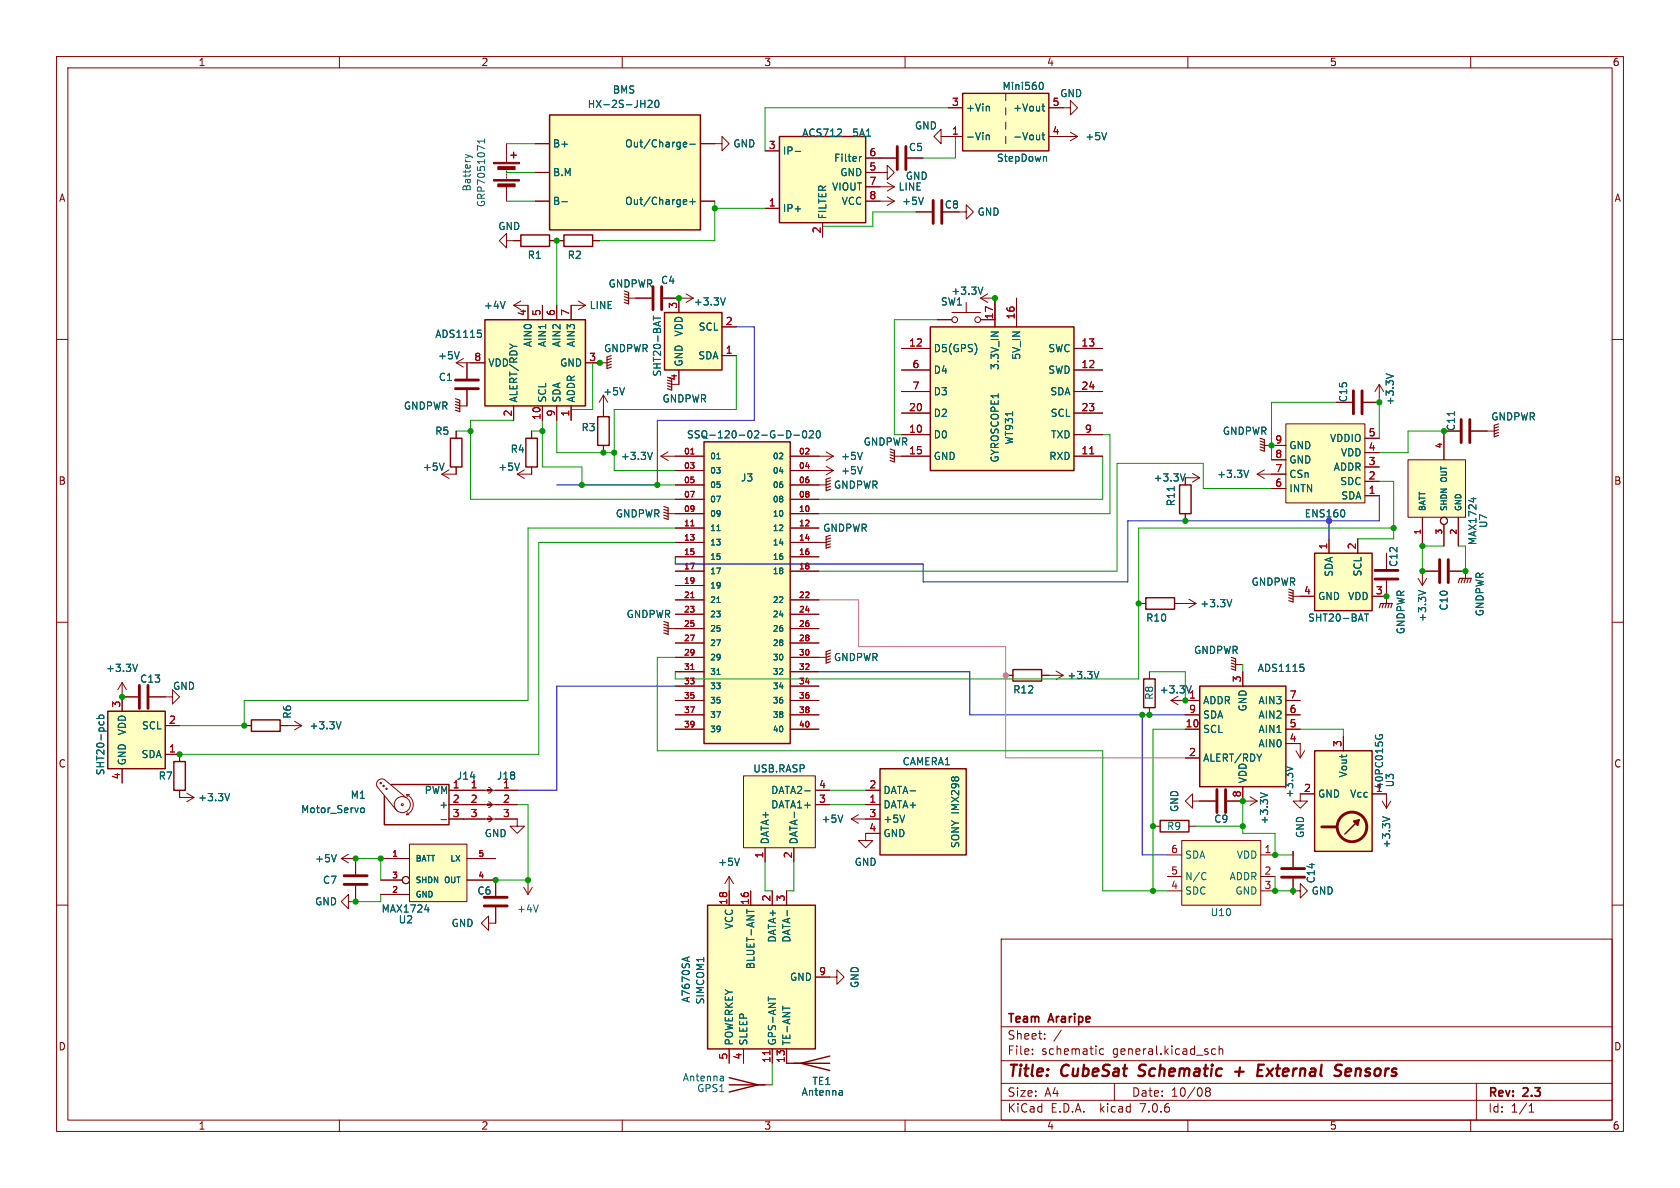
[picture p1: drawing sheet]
<svg xmlns="http://www.w3.org/2000/svg" width="297mm" height="210mm" viewBox="0 0 297 210" stroke-linecap="round" stroke-linejoin="round" font-family="sans-serif">
<g fill="none" stroke="#840000" stroke-width=".18">
<path d="M10 10h277v190h-277zM12 12h273v186h-273zM60 10v2M110 10v2M160 10v2M167.6 19.1h2.6M177.8 16.5v1.3M177.8 19.1v1.2M185.4 19.1h3.8v1.2l1.3-1.2-1.3-1.3v1.3M210 10v2M260 10v2M89.5 25.4v3.3"/>
<path d="M89.5 30.2v.3M89.5 30.7v.3M89.5 31.2v.3M89.5 33v2.6M94.6 35.6h2.6M94.6 25.4h2.6M94.6 30.5h2.6M123.8 25.4h3.8v-1.3l1.3 1.3-1.3 1.3v-1.3M123.8 35.6h2.6M135.3 36.8h2.5M135.3 26.7h2.5M145.4 39.4v2.5"/>
<path d="M153 30.5h3.8v-1.3l1.3 1.3-1.3 1.3v-1.3M153 33h5.1M153 35.6h5.1M153 27.9h5.4M156.8 32.3l1.3 .7M156.8 34.8l1.3 .8M158.1 33l-1.3 .8M158.1 35.6l-1.3 .7M160.4 27.9h2.8M161.9 37.5h2.8M166.4 24.1v-1.2l-1.3 1.2 1.3 1.3v-1.3h3.8M169.5 37.5h1.3v-1.3l1.3 1.3-1.3 1.2v-1.2"/>
<path d="M177.8 21.6v1.3M177.8 24.1v1.3M185.4 24.1h5.1M189.2 23.4l1.3 .7M190.5 24.1l-1.3 .8M10 60h2M89.5 42.5v-1.2l-1.2 1.2 1.2 1.3v-1.3h2.6M90.8 54h2.5v2.5M90.8 54l1.3 .7M92.1 53.2l-1.3 .8M95.9 54v2.5M97.2 42.5h2.5"/>
<path d="M98.4 54v2.5M102.2 53.2l1.3 .8M103.5 54h-2.5v2.5M103.5 54l-1.3 .7M104.8 42.5h1.2M111.1 52.7h4.1M117.2 52.7h5.4M120 52.7v2.5M121.3 51.9l1.3 .8M122.6 52.7l-1.3 .8M127.6 57.8h2.6M165.7 56.5h2.6"/>
<path d="M168.3 55.2h5.1M170.8 53.5v1.7M173.4 52.7h2.5v5.1M173.4 56.5h2.5M173.4 52.7l1.2 .8M174.6 51.9l-1.2 .8M179.7 52.7v5.1M285 60h2M80.6 76.2v1.3M80.6 64.1h5.1M80.6 64.1l1.3 .8M81.9 63.4l-1.3 .7"/>
<path d="M82.5 64.1v2.8M82.5 69v2.8h-1.2M90.8 71.8v2.5M94 76.2v1.3M95.9 71.8v2.5M98.4 71.8v2.5M101 71.8v2.5M103.5 64.1h3.8M106.7 69.9l-.8 1.2M106.7 69.9v3.8M106.7 78.7v1.3M106.7 69.9l.7 1.2"/>
<path d="M118.1 79.9l-1.3 .7M120 65.4v2.5M127.6 62.9h2.6M146 79.9l1.3 .7M159.4 76.8h5.1M159.4 61.6h5.1M159.4 65.4h5.1M159.4 73h5.1M159.4 69.2h5.1M189.9 76.8h5M189.9 61.6h5M189.9 65.4h5"/>
<path d="M189.9 73h5M189.9 69.2h5M223.5 78.7h3.8M227.3 74.9h14v14h-14zM236.2 71.1h2.8M241 71.1h2.8M241.3 77.5h2.5M243.8 67.9l-.7 1.3M243.8 67.9v2.6M243.8 67.9l.8 1.3M258.1 76.2h-2.8v5.1M260.1 76.2h4.1"/>
<path d="M78.1 83.8l1.3 .8M79.4 83.1l-1.3 .7M80.6 82.6v1.2h-2.5M91.4 83.8l1.3 .8M92.7 83.1l-1.3 .7M94 82.6v1.2h-2.6M116.8 80.6h7.7M116.8 80.6l1.3 .8M118.1 90.8h6.4M119.4 83.2h5.1M119.4 85.7h5.1M119.4 95.9h5.1"/>
<path d="M119.4 88.3h5.1M119.4 93.3h5.1M119.4 98.4h5.1M139.7 80.6h7.6M139.7 83.2h7.6M139.7 90.8h5.1M139.7 85.7h6.3M139.7 95.9h6.3M139.7 88.3h5.1M139.7 93.3h5.1M139.7 98.4h5.1M146 82.4l1.3 .8"/>
<path d="M147.3 80.6l-1.3 .8M147.3 83.2l-1.3 .7M158.1 80.6h6.4M189.9 80.6h5M209.5 90.8v1.3M210.8 83.7l1.3 .8M212.1 84.5h-2.6v1.2M212.1 84.5l-1.3 .7M222.2 83.8l1.3 .8M222.2 83.8h5.1M223.5 83.1l-1.3 .7M224.8 86.4h2.5"/>
<path d="M224.8 81.3h2.5M234.9 95.3v2.5M240 95.3v2.5M241.3 87.6h2.5M241.3 85.1h2.5M241.3 82.6h2.5M241.3 80h2.5M245.1 97.8v2.8M248.9 81.3h10.2v10.1h-10.2zM251.5 91.4v5.1M255.3 92.7v3.8M257.8 91.4v5.1"/>
<path d="M10 110h2M118.1 111.1h6.4M119.4 101h5.1M119.4 116.2h5.1M119.4 103.5h5.1M119.4 106h5.1M119.4 108.6h5.1M119.4 113.7h5.1M119.4 118.7h5.1M139.7 101h5.1M139.7 116.2h6.3M139.7 111.1h5.1"/>
<path d="M139.7 106h5.1M139.7 108.6h5.1M139.7 113.7h5.1M139.7 118.7h5.1M177.8 119.4h1.3M184.1 119.4h3.9M186.7 118.6l1.3 .8M188 119.4l-1.3 .7M201.3 106.7h1.3M203.2 118.7v1.3M207.6 106.7h3.9M210.2 105.9l1.3 .8"/>
<path d="M211.5 106.7l-1.3 .7M218.4 117.5h1.3M219.7 118.7v2.6M228.6 105.4h3.8M242.6 105.4h2.5M245.1 102.6v4.1M250.7 102.2l.8 1.3M252.2 102.2l-.7 1.3M254.3 101h-2.8v2.5M256.3 101h2.8v1.2M285 110h2M21.6 120.7v5"/>
<path d="M21.6 135.9v2.5M21.6 123.2h2.8M21.6 120.7l-.8 1.2M21.6 120.7l.8 1.2M26.4 123.2h4.1v1.3l1.2-1.3-1.2-1.3v1.3M29.2 128.3h2.5M29.2 133.4h2.5v1.2M31.7 139.7v1.3h2.6M43.2 128.3h1.2M49.5 128.3h3.8M52.1 127.5l1.2 .8M53.3 128.3l-1.2 .7"/>
<path d="M79.4 139.7h6.7M86.4 139.2l.3 .1 .2 .4-.2 .4-.3 .1M86.9 139.7h4.5M119.4 121.3h5.1M119.4 123.8h5.1M119.4 126.4h5.1M119.4 128.9h5.1M131.4 137.2h12.7v12.7h-12.7zM139.7 121.3h5.1M139.7 123.8h5.1M139.7 126.4h5.1M139.7 128.9h5.1"/>
<path d="M144.1 139.7h2.6M153 139.7h2.6M203.2 125.1v1.3M207 123.8h5.1M207 123.8l1.3 .8M208.3 123.1l-1.3 .7M209.5 126.4h2.6M209.5 128.9h2.6M209.5 134h2.6M219.7 139.1v2.5M227.3 123.8h2.6M227.3 126.4h2.6"/>
<path d="M227.3 128.9h2.6M227.3 131.4h2.6v2.6M229.1 132.7l.8 1.3M230.6 132.7l-.7 1.3M237.5 130.2v2.5M10 160h2M33 140.2l1.3 .8M34.3 141l-1.3 .7M60.3 151.8h2.6v2.8M60.3 151.8l1.3 .7M61.6 151l-1.3 .8M62.9 156.6v2.8h-1.3v-1.3l-1.3 1.3 1.3 1.3v-1.3"/>
<path d="M67.3 151.8h5.1M67.3 158.1h5.1M67.3 155.6h3.8M71.8 141l-3.9-3.2a.94 .94 0 0 0-1.1 .2 .94 .94 0 0 0-.1 1.1l3.4 4.2M71.9 140.5a1.93 1.93 0 0 1 1.2 1.7 1.93 1.93 0 0 1-1.2 1.8M71.9 144h.4M71.9 140.5h.5M71.9 140.5l.1 .3M72 143.6l-.1 .4M72.4 149.2h10.1v10.2h-10.1zM79.4 142.2h6.7M79.4 144.8h6.7"/>
<path d="M82.5 151.8h5.1M82.5 155.6h5.1v2.8M86.4 144.3l.3 .1 .2 .4-.2 .4-.3 .1M86.4 141.7l.3 .2 .2 .4-.2 .3-.3 .1M86.9 144.8h4.5v1.3h1.3l-1.3 1.2-1.2-1.2h1.2M86.9 142.2h4.5M92.6 156.8l.7 1.3M93.3 155.6v2.5M94.1 156.8l-.8 1.3M128.9 154.9v5.1M128.9 154.9l-.8 1.3M128.9 154.9l.8 1.3"/>
<path d="M132.7 157.5v2.5M135.3 149.9v2.5M136.5 157.5v2.5M139.1 157.5v2.5M140.3 149.9v2.5M144.1 142.2h2.6M150.5 144.8h5.1M150.5 144.8l1.3 .7M151.8 144l-1.3 .8M153 142.2h2.6M155.6 147.3h-2.6v1.3h1.3l-1.3 1.3-1.2-1.3h1.2M203.8 146.1h1.3"/>
<path d="M206.4 151.1h2.5M206.4 154.9h2.5M206.4 157.5h2.5M208.9 148.6h14v11.4h-14zM210.2 146.1h1.3M210.8 141.6v1.3l-1.3-1.3 1.3-1.3v1.3h4.1M216.9 141.6h5.3M221 140.8l1.2 .8M222.2 141.6l-1.2 .8M222.9 151.1h2.5M222.9 154.9h2.5M222.9 157.5h2.5"/>
<path d="M228.6 157.5h1.3v-1.3l1.2 1.3-1.2 1.3v-1.3M228.6 150.5v2.8M228.6 155.3v2.8M232.4 140.3h-2.5v1.3h-1.3l1.3 1.3 1.2-1.3h-1.2M242.6 140.3h2.5v2.6M244.3 141.6l.8 1.3M245.9 141.6l-.8 1.3M285 160h2M87.6 160.4v2.8h-1.2v-1.3l-1.3 1.3 1.3 1.3v-1.3M144.1 172.7h3.9v-1.2l1.2 1.2-1.2 1.3v-1.3M177 166h108v32h-108zM60 198v2"/>
<path d="M110 198v2M128.9 185.4v2.6M131.4 185.4v2.6M134 191.8h2.5M136.5 185.4v2.6M139.1 185.4v2.6h2.5M160 198v2M177 194.5h108M177 191.5h108M177 187.5h108M177 181.5h108M182.5 186.3v.1"/>
<path d="M182.5 185.5v.1M184.7 183.6v.1M184.7 182.8v.1M187.6 182.1l-1.3 2M195.1 185.5l-.4-.1-.3 .3v.4l.1 .2h.6M197 191.5v3M210 198v2M213.4 192.9l-.3-.2 .3-.4 .4 .1 .2 .2-.3 .3M213.4 192.9l-.3 .3 .1 .5 .2 .1 .4-.1 .2-.2-.1-.4-.2-.2M213.4 192.9h.3M214.2 186.1l.3 .3 .4-.1M214.9 185.5l-.4-.1-.3 .3"/>
<path d="M215.5 185.5l.2-.1 .4 .1 .1 .9M215.5 184.9v1.5M260 198v2M261 191.5v6.5M270.3 196.6h.9M270.3 195.5l.4-.4v1.5"/>
<circle cx="168.8" cy="56.5" r=".51"/>
<circle cx="172.8" cy="56.5" r=".51"/>
<circle cx="255.3" cy="92.1" r=".63"/>
<circle cx="67.3" cy="138.4" r=".13"/>
<circle cx="67.8" cy="138.9" r=".13"/>
<circle cx="68.3" cy="139.4" r=".13"/>
<circle cx="71.1" cy="142.2" r=".18"/>
<circle cx="71.1" cy="142.2" r="1.42"/>
<circle cx="71.8" cy="155.6" r=".63"/>
</g>
<path d="M201.2 190.1l.3 .1M201.5 188.4l-.1 .4 .1 .2M218.3 189.4h1.6M219.2 188.7l-.2 1.5M222.4 189.2h.7M223.5 188.2h-1l-.2 2h.9M225.1 188.9l-1.2 1.3M236.5 188.2l.8 .1M236.8 189.3a.46 .46 0 0 1 .3 .4 .46 .46 0 0 1-.3 .4M238.6 188.9l-.6 .1-.2 .9 .3 .3 .5-.1M238.8 189.4l-.9 .1" fill="none" stroke="#840000" stroke-width=".4"/>
<g fill="none" stroke="#006464" stroke-width=".18">
<path d="M114.6 17.8l.4-.1 .3 .4-.8 .9h.8M115.9 17.8l.2-.1a.68 .68 0 0 1 .4 .7 .68 .68 0 0 1-.4 .6l-.2-.1-.1-.4zM174.7 18.8l.2 .2v.6M183.8 14.7l.2-.2a.68 .68 0 0 1 .4 .7 .68 .68 0 0 1-.4 .6l-.2-.1M184.2 18.8h.5M184.4 18.4v1l.3 .2M82.3 27.3l.8 .3M83.1 27.6l-.8 .3M83.1 27.6l.4 .2M85.7 24.6v.7M85.7 24.9h-1.3l.4 .4M99.3 35.7h1"/>
<path d="M120.8 25.6l.6-.2-.1-.2-.3-.1-.2 .2 .1 .6h.4M121 35.3l.3 .1 .1 .2-.6 .1M121.3 36.1h-.3M121.9 35.7h1M121.9 25.5h1M122.4 35.2v.9M140.6 26.8h.9M151.9 27.7v.8M152.3 27.7l-.4 .2M163.2 34.9l-.4 1.2M174.4 23.9v.8M174.4 24l.1-.1h.3l.1 .8"/>
<path d="M184.2 23.9h.5M184.4 23.4v1.1l.3 .2M184.6 27.7l.4 .2v.6M195.6 23.4l-.4 1.3M84.4 58.4h.6M84.9 58.8l.2 .3v.3l-.2 .2M89.3 53.3l-.4 1.3M115.5 55.9v.7M115.5 56.2h1.3M128.2 52.6l-.4 1.3M173.8 50.7l-.5 1.3M81.2 62.2l-.4 1.2"/>
<path d="M110.4 68.5l-.4 1.3M115.3 80l-.4 1.2M139.1 76.1a.64 .64 0 0 1 .7 .7 .64 .64 0 0 1-.7 .6zM140.4 76.9h.9M142.1 76.2l.1-.1a.68 .68 0 0 1 .4 .7 .68 .68 0 0 1-.4 .6 .84 .84 0 0 1-.1-1.2zM143.1 76.3l.5-.2 .2 .4-.8 .9h.8M144.5 76.2l.1-.1a.68 .68 0 0 1 .4 .7 .68 .68 0 0 1-.4 .6 .84 .84 0 0 1-.1-1.2zM152.5 80l-.5 1.2M172.6 61.3v.8M245.1 66.1l1.2 .4M257.1 72.7v.8M78.5 81.9l-.4 1.2"/>
<path d="M91.8 81.9l-.4 1.2M126.7 81.1h.6M126.7 93.8h.6M152.5 82.5l-.5 1.3M207.6 86v.8M209.5 83.8l-.4 1.2M220.7 83.1l-.4 1.3M237.7 90.4v.7M260.5 88v.7M24.3 117.4l-.4 1.3M126.7 106.5h.6M126.7 119.2h.6"/>
<path d="M194.3 118.7l-.5 1.3M217.8 106l-.5 1.3M229.9 117.4h.6M230.3 117.9l.2 .2v.3l-.2 .3M241.2 108.5h.8M241.6 108.5v1.3M250.8 104.4l1.2 .4M17.1 127h1.3M17.6 127.6l-.1 .1M17.6 127l-.1-.4 .3-.2 .5 .1v.5M18.3 127.6l.1 .1M60.3 127.6l-.4 1.2"/>
<path d="M142.3 139.8h.9M210.6 121.2l-.4 1.3M227.3 135.5l1.2 .4M243.2 130v.4M243.9 130.1v-.2h.4l.1 .2v.3M40.6 140.3l-.4 1.2M59.5 151.1l-.5 1.2M63.8 143.1l.2-.3 .3 .1 .1 .2-.1 .5-.3 .1-.2-.3M78 144.9h.9M95.2 160l-.5 1.2M130.7 151.7l-.4 1.3M149 144.1l-.4 1.3"/>
<path d="M159.9 144.1l-.4 1.3M213 154.2l.2 .2M213.2 155.4l-.2 .1M222.8 140.2l1.3 .4M244.4 144.4l1.3 .4M75.1 160.8h.8M121.5 169.3v.6M121.9 169.1l-1.3 .5M132 160.7v.8M135.8 176.2v.7M138.4 177.9v.7M127.7 190.2l.2 .2v.7"/>
<path d="M127.9 191l-.4 .1M127.9 190.5l-.4 .1M148.7 192.8l.2 .2v.6M148.9 193.6h-.4M148.9 193.1h-.4"/>
</g>
<g fill="none" stroke="#840000" stroke-width=".51">
<path d="M158.6 25.9v4.1M160.1 25.9v4.1M165 35.4v4.1M166.5 35.4v4.1M115.4 50.7v4M117 50.7v4M80.5 68.7h4.1M80.5 67.2h4.1M239.3 69.1v4.1M240.8 69.1v4.1M258.3 74.2v4M259.8 74.2v4"/>
<path d="M254.5 98.9v4.1M256 98.9v4.1M243.1 102.4h4M243.1 100.8h4M24.6 121.2v4M26.2 121.2v4M215.1 139.6v4M216.7 139.6v4M60.8 156.3h4.1M60.8 154.8h4.1M85.6 158.6h4.1M226.6 155.1h4"/>
<path d="M226.6 153.5h4M233.7 146.2h2.5M85.6 160.1h4.1"/>
<circle cx="239" cy="146.2" r="2.62"/>
</g>
<g fill="none" stroke="#840000" stroke-width=".25">
<path d="M170.2 16.5h15.2v10.2h-15.2zM90.3 27.4h1M90.8 26.9v1M97.2 20.3h26.6v20.3h-26.6zM137.8 24.1h15.2v15.3h-15.2zM85.7 56.5h17.8v15.3h-17.8zM92.1 41.5h5.1v2.1h-5.1zM99.7 41.5h5.1v2.1h-5.1zM117.5 55.2h10.1v10.2h-10.1zM164.5 57.8h25.4v25.4h-25.4zM79.6 77.5h2.1v5.1h-2.1zM93 77.5h2v5.1h-2z"/>
<path d="M105.7 73.7h2v5h-2zM124.5 78.1h15.2v53.3h-15.2zM208.5 85.7h2.1v5.1h-2.1zM232.4 97.8h10.2v10.2h-10.2zM179.1 118.4h5v2h-5zM202.6 105.7h5v2h-5zM19 125.7h10.2v10.2h-10.2zM30.7 134.6h2.1v5.1h-2.1zM44.4 127.3h5.1v2h-5.1zM69.2 138.7h10.2v7.1h-11.5v-5.1M155.6 135.9h15.2v15.2h-15.2zM202.2 120h2v5.1h-2z"/>
<path d="M212.1 121.3h15.2v17.8h-15.2zM232.4 132.7h10.2v17.8h-10.2zM205.1 145h5.1v2.1h-5.1zM240.3 144.9l-2.6 2.5M125.1 160h19v25.4h-19zM128.9 190.5l5.1 1.3-5.1 1.2M128.9 191.8h6.4M140.3 188h6.4M146.7 186.7l-5.1 1.3 5.1 1.2"/>
</g>
<g fill="#ffffc2" stroke="#ffffc2" stroke-width=".18">
<path d="M164.5 57.8h25.4v25.4h-25.4z"/>
<path d="M19 125.7h10.2v10.2h-10.2z"/>
<path d="M72.4 149.2h10.1v10.2h-10.1z"/>
<path d="M155.6 135.9h15.2v15.2h-15.2z"/>
<path d="M248.9 81.3h10.2v10.1h-10.2z"/>
<path d="M232.4 97.8h10.2v10.2h-10.2z"/>
<path d="M227.3 74.9h14v14h-14z"/>
<path d="M124.5 78.1h15.2v53.3h-15.2z"/>
<path d="M232.4 132.7h10.2v17.8h-10.2z"/>
<path d="M212.1 121.3h15.2v17.8h-15.2z"/>
<path d="M117.5 55.2h10.1v10.2h-10.1z"/>
<path d="M97.2 20.3h26.6v20.3h-26.6z"/>
<path d="M170.2 16.5h15.2v10.2h-15.2z"/>
<path d="M137.8 24.1h15.2v15.3h-15.2z"/>
<path d="M85.7 56.5h17.8v15.3h-17.8z"/>
<path d="M208.9 148.6h14v11.4h-14z"/>
<path d="M125.1 160h19v25.4h-19z"/>
<path d="M131.4 137.2h12.7v12.7h-12.7z"/>
</g>
<path d="M122.1 80.3h.6M122.1 93h.6M192.6 80.2h.8M122.1 105.7h.6M122.1 118.4h.6M136.1 185.7v.7" fill="none" stroke="#a90000" stroke-width=".18"/>
<g fill="#840000" stroke="#840000" stroke-width=".18">
<path d="M86.1 144.7h.9v.2h-.9z"/>
<path d="M86.1 142.1h.9v.3h-.9z"/>
<path d="M86.1 139.6h.9v.2h-.9z"/>
<path d="M87.2 31.8h4.6v.2h-4.6z"/>
<path d="M87.2 28.7h4.6v.3h-4.6z"/>
<path d="M88 32.5h3.1v.5h-3.1z"/>
<path d="M88 29.5h3.1v.5h-3.1z"/>
</g>
<g fill="none" stroke="#840000" stroke-width=".2">
<path d="M110.4 51.4l.7 .3v2l-.7-.2M110.4 51.9l.7 .3M110.4 52.5l.7 .2M110.4 53l.7 .2M80.5 70.5l.8 .2v2.1l-.8-.3M80.5 71l.8 .2M80.5 71.5l.8 .3M80.5 72l.8 .3M108.1 62.9l-.8 .2v2.1l.8-.3M108.1 63.4l-.8 .2M108.1 63.9l-.8 .2M108.1 64.4l-.8 .2"/>
<path d="M118 68.2l.7 .3M118.7 66.9v2.1l-.7-.3M157.4 79.4l.7 .2v2.1l-.7-.3M157.4 79.9l.7 .2M222.8 77.5l.7 .2v2.1l-.7-.3M222.8 78l.7 .2M222.8 78.5l.7 .2M222.8 79l.7 .2M264.9 74.9l-.7 .3v2l.7-.2M264.9 75.4l-.7 .3M264.9 75.9l-.7 .3M264.9 76.5l-.7 .2"/>
<path d="M117.3 89.5l.8 .3v2l-.8-.2M117.3 90l.8 .3M117.3 90.6l.8 .2M117.3 91.1l.8 .2M146.8 84.5l-.8 .2v2l.8-.2M146.8 85l-.8 .2M146.8 85.5l-.8 .2M146.8 86l-.8 .2M146.8 94.6l-.8 .3v2l.8-.3M146.8 95.1l-.8 .3M146.8 95.6l-.8 .3M146.8 96.1l-.8 .3"/>
<path d="M157.4 80.4l.7 .2M157.4 80.9l.7 .3M117.3 109.9l.8 .2v2l-.8-.2M117.3 110.4l.8 .2M117.3 110.9l.8 .2M117.3 111.4l.8 .2M146.8 114.9l-.8 .3v2l.8-.2M146.8 115.4l-.8 .3M146.8 116l-.8 .2M146.8 116.5l-.8 .2M217.7 116.2l.7 .3v2l-.7-.3M217.7 116.7l.7 .3"/>
<path d="M217.7 117.2l.7 .3M217.7 117.7l.7 .3M227.8 104.1l.8 .3v2l-.8-.2M227.8 104.6l.8 .3M227.8 105.2l.8 .2M227.8 105.7l.8 .2M243.8 107.4l.3-.7h2l-.2 .7M244.6 106.7l-.3 .7M245.1 106.7l-.2 .7M245.6 106.7l-.2 .7M257.8 103l.3-.8h2l-.3 .8M258.6 102.2l-.3 .8"/>
<path d="M259.1 102.2l-.3 .8M259.6 102.2l-.3 .8"/>
</g>
<path d="M239.3 145.2l1-.3-.3 1z" fill="#840000" stroke="#840000" stroke-width=".25"/>
<g fill="none" stroke="#009600" stroke-width=".18">
<path d="M167.6 19.1h-32.3v7.6M89.5 30.5h5.1M89.5 35.6h5.1M89.5 25.4h5.1M126.4 35.6v6.9h-20.4M126.4 36.8h8.9M161.9 37.5h-7.6v2.5h-8.9M168.9 24.1v3.8h-5.7M98.4 42.5v11.5M165.7 56.5h-7.6v20.3h1.3M175.9 52.7v3.8M80.6 76.2h2.6"/>
<path d="M90.8 74.3h-7.6v14h36.2M94 76.2h1.9M95.9 74.3v8.3h7v3.1h16.5M98.4 74.3v5.7h10.2M106 64.1h-1.2v8.3h-3.8v1.9M130.2 62.9v9.5h-21.6v10.8h10.8M194.9 76.8h1.3v14h-51.4M236.2 71.1h-11.4v10.2M243.8 70.5v7M255.3 76.2h-6.4v3.8h-5.1M119.4 93.3h-26.1v30.5h-50.1v4.5h-11.5M119.4 95.9h-24.2v37.5h-63.5"/>
<path d="M194.9 80.6v7.7h-50.1M224.8 86.4h-12.1v-4.5h-15.2v19.1h-52.7M243.8 85.1h2.6v10.2h-6.4M246.4 93.3h-45.1v26.7h-81.9v-1.3M255.3 96.5h-3.8v4.5M257.8 96.5h1.3v4.5M119.4 116.2h-3.2v16.5h78.7v24.8h11.5M203.2 118.7h6.3v5.1M219.7 117.5v1.2M146.7 139.7h6.3M209.5 128.9h-5.7v28.6M229.9 128.9h7.6v1.3"/>
<path d="M62.9 151.8h4.4v3.8M67.3 158.1v1.3h-4.4M91.4 142.2h1.9v13.4h-5.7M135.3 152.4v5.1h1.2M140.3 152.4v5.1h-1.2M146.7 142.2h6.3M211.5 146.1h8.2M219.7 141.6v5.7h5.7v3.8h3.2v-.6M225.4 154.9v2.6h3.2v.6M136.5 188v3.8"/>
</g>
<path d="M119.4 121.3h-21v18.4h-7" fill="none" stroke="#0100ff" stroke-width=".18"/>
<path d="M119.4 98.4v1.3h43.8v3.2" fill="none" stroke="#000bff" stroke-width=".18"/>
<path d="M130.2 57.8h3.1" fill="none" stroke="#310dff" stroke-width=".18"/>
<path d="M133.3 57.8v16.5" fill="none" stroke="#0b00ff" stroke-width=".18"/>
<path d="M116.2 74.3h17.1" fill="none" stroke="#052fff" stroke-width=".18"/>
<path d="M209.5 126.4h-7.6v24.7h4.5" fill="none" stroke="#0009ff" stroke-width=".18"/>
<path d="M144.8 106h7v8.3h26v19.7h31.7" fill="none" stroke="#f0d" stroke-width=".18"/>
<path d="M234.9 92.1v3.2M243.8 87.6v4.5h-44.4v10.8h-36.2M144.8 118.7h26.6v7.7h30.5" fill="none" stroke="#0d05ff" stroke-width=".18"/>
<path d="M116.2 74.3v11.4h-17.8" fill="none" stroke="#0003ff" stroke-width=".18"/>
<g fill="#009600" stroke="#009600" stroke-width=".18">
<circle cx="62.9" cy="151.8" r=".46"/>
<circle cx="62.9" cy="159.4" r=".46"/>
<circle cx="67.3" cy="151.8" r=".46"/>
<circle cx="31.7" cy="133.4" r=".46"/>
<circle cx="21.6" cy="123.2" r=".46"/>
<circle cx="93.3" cy="155.6" r=".46"/>
<circle cx="87.6" cy="155.6" r=".46"/>
<circle cx="43.2" cy="128.3" r=".46"/>
<circle cx="255.3" cy="76.2" r=".46"/>
<circle cx="246.4" cy="93.3" r=".46"/>
<circle cx="251.5" cy="101" r=".46"/>
<circle cx="251.5" cy="96.5" r=".46"/>
<circle cx="245.1" cy="105.4" r=".46"/>
<circle cx="224.8" cy="78.7" r=".46"/>
<circle cx="243.8" cy="71.1" r=".46"/>
<circle cx="259.1" cy="101" r=".46"/>
<circle cx="203.2" cy="126.4" r=".46"/>
<circle cx="209.5" cy="92.1" r=".46"/>
<circle cx="175.9" cy="52.7" r=".46"/>
<circle cx="201.9" cy="126.4" r=".46"/>
<circle cx="209.5" cy="123.8" r=".46"/>
<circle cx="201.3" cy="106.7" r=".46"/>
<circle cx="102.9" cy="85.7" r=".46"/>
<circle cx="203.8" cy="157.5" r=".46"/>
<circle cx="219.7" cy="146.1" r=".46"/>
<circle cx="219.7" cy="141.6" r=".46"/>
<circle cx="120" cy="52.7" r=".46"/>
<circle cx="126.4" cy="36.8" r=".46"/>
<circle cx="98.4" cy="42.5" r=".46"/>
<circle cx="108.6" cy="80" r=".46"/>
<circle cx="106.7" cy="80" r=".46"/>
<circle cx="116.2" cy="85.7" r=".46"/>
<circle cx="95.9" cy="76.2" r=".46"/>
<circle cx="83.2" cy="76.2" r=".46"/>
<circle cx="106" cy="64.1" r=".46"/>
<circle cx="225.4" cy="151.1" r=".46"/>
<circle cx="225.4" cy="157.5" r=".46"/>
<circle cx="228.6" cy="157.5" r=".46"/>
<circle cx="203.8" cy="146.1" r=".46"/>
</g>
<circle cx="234.9" cy="92.1" r=".46" fill="#0d05ff" stroke="#0d05ff" stroke-width=".18"/>
<circle cx="177.8" cy="119.4" r=".46" fill="#ff00f1" stroke="#ff00f1" stroke-width=".18"/>
<g font-size="2.8" fill="#840000">
<text x="178" y="190.9">Title:</text>
<text x="187.7" y="190.9">CubeSat</text>
<text x="202.2" y="190.9">Schematic</text>
<text x="224.7" y="190.9">External</text>
<text x="239.2" y="190.9">Sensors</text>
</g>
<g font-size="2.1" fill="#840000">
<text x="178" y="184">Sheet:</text>
<text x="178" y="181.2">Team</text>
<text x="185.5" y="181.2">Araripe</text>
<text x="178" y="186.7">File:</text>
<text x="184.1" y="186.7">schematic</text>
<text x="196.7" y="186.7">general.kicad_sch</text>
<text x="178" y="196.9">KiCad</text>
<text x="178" y="194.1">Size:</text>
<text x="184.7" y="194.1">A4</text>
<text x="185.7" y="196.9">E.D.A.</text>
<text x="194.6" y="196.9">kicad</text>
<text x="200" y="194.1">Date:</text>
<text x="201.8" y="196.9">7.0.6</text>
<text x="207" y="194.1">10/08</text>
<text x="263" y="194.3">Rev:</text>
<text x="263" y="196.9">Id:</text>
<text x="267.1" y="196.9">1/1</text>
<text x="269.4" y="194.3">2.3</text>
</g>
<g font-size="1.8" fill="#840000">
<text x="35" y="11.9">1</text>
<text x="85" y="11.9">2</text>
<text x="135" y="11.9">3</text>
<text x="185" y="11.9">4</text>
<text x="235" y="11.9">5</text>
<text x="285" y="11.9">6</text>
<text x="10.3" y="35.9">A</text>
<text x="285.3" y="35.9">A</text>
<text x="166.9" y="37.1">C8</text>
<text x="10.3" y="85.9">B</text>
<text x="285.3" y="85.9">B</text>
<text x="10.3" y="135.9">C</text>
<text x="285.3" y="135.9">C</text>
<text x="10.3" y="185.9">D</text>
<text x="285.3" y="185.9">D</text>
<text x="35" y="199.9">1</text>
<text x="85" y="199.9">2</text>
<text x="135" y="199.9">3</text>
<text x="185" y="199.9">4</text>
<text x="235" y="199.9">5</text>
<text x="285" y="199.9">6</text>
</g>
<g font-size="1.8" fill="#006464">
<text x="108.3" y="16.7">BMS</text>
<text x="177.1" y="16.1">Mini560</text>
<text x="187.3" y="17.4">GND</text>
<text x="103.8" y="19.3">HX-2S-JH20</text>
<text x="161.7" y="23.1">GND</text>
<text x="170.7" y="19.9">+Vin</text>
<text x="179" y="19.9">+Vout</text>
<text x="97.7" y="26.3">B+</text>
<text x="110.4" y="26.3">Out/Charge-</text>
<text x="129.5" y="26.3">GND</text>
<text x="138.3" y="27.5">IP-</text>
<text x="141.7" y="24.4">ACS712</text>
<text x="147.4" y="28.8">Filter</text>
<text x="150.5" y="24.4">5A1</text>
<text x="160.6" y="26.9">C5</text>
<text x="170.7" y="25">-Vin</text>
<text x="176.1" y="28.8">StepDown</text>
<text x="179" y="25">-Vout</text>
<text x="191.8" y="25">+5V</text>
<text x="83.4" y="33.9" transform="rotate(-90 83.4 33.9)">Battery</text>
<text x="97.7" y="31.3">B.M</text>
<text x="147" y="33.9">VIOUT</text>
<text x="148.5" y="31.3">GND</text>
<text x="158.8" y="33.9">LINE</text>
<text x="160" y="32">GND</text>
<text x="86" y="36.7" transform="rotate(-90 86 36.7)">GRP7051071</text>
<text x="88" y="40.9">GND</text>
<text x="97.7" y="36.4">B-</text>
<text x="110.4" y="36.4">Out/Charge+</text>
<text x="138.3" y="37.7">IP+</text>
<text x="146.3" y="38.9" transform="rotate(-90 146.3 38.9)">FILTER</text>
<text x="148.7" y="36.4">VCC</text>
<text x="159.4" y="36.4">+5V</text>
<text x="172.7" y="38.3">GND</text>
<text x="93.2" y="45.9">R1</text>
<text x="100.3" y="45.9">R2</text>
<text x="107.5" y="51">GNDPWR</text>
<text x="116.8" y="50.4">C4</text>
<text x="168.1" y="52.3">+3.3V</text>
<text x="76.8" y="59.9">ADS1115</text>
<text x="85.5" y="54.8">+4V</text>
<text x="104.1" y="54.8">LINE</text>
<text x="120.9" y="59.6" transform="rotate(-90 120.9 59.6)">VDD</text>
<text x="122.6" y="54.2">+3.3V</text>
<text x="123.4" y="58.6">SCL</text>
<text x="166.2" y="54.2">SW1</text>
<text x="77.3" y="63.7">+5V</text>
<text x="86.2" y="65">VDD</text>
<text x="94.2" y="61.5" transform="rotate(-90 94.2 61.5)">AIN0</text>
<text x="96.7" y="61.5" transform="rotate(-90 96.7 61.5)">AIN1</text>
<text x="98.9" y="65">GND</text>
<text x="99.3" y="61.5" transform="rotate(-90 99.3 61.5)">AIN2</text>
<text x="101.8" y="61.5" transform="rotate(-90 101.8 61.5)">AIN3</text>
<text x="106.7" y="62.5">GNDPWR</text>
<text x="120.9" y="64.9" transform="rotate(-90 120.9 64.9)">GND</text>
<text x="123.4" y="63.7">SDA</text>
<text x="165" y="62.5">D5(GPS)</text>
<text x="176.8" y="65.5" transform="rotate(-90 176.8 65.5)">3.3V_IN</text>
<text x="180.6" y="63.7" transform="rotate(-90 180.6 63.7)">5V_IN</text>
<text x="185.2" y="62.5">SWC</text>
<text x="77.5" y="67.5">C1</text>
<text x="91.7" y="71.2" transform="rotate(-90 91.7 71.2)">ALERT/RDY</text>
<text x="96.7" y="71.2" transform="rotate(-90 96.7 71.2)">SCL</text>
<text x="99.3" y="71.2" transform="rotate(-90 99.3 71.2)">SDA</text>
<text x="101.8" y="71.2" transform="rotate(-90 101.8 71.2)">ADDR</text>
<text x="106.5" y="70.1">+5V</text>
<text x="117" y="71.3">GNDPWR</text>
<text x="117.1" y="66.7" transform="rotate(-90 117.1 66.7)">SHT20-BAT</text>
<text x="165" y="66.3">D4</text>
<text x="165" y="70.1">D3</text>
<text x="185.2" y="66.3">SWD</text>
<text x="185.6" y="70.1">SDA</text>
<text x="238.4" y="71.2" transform="rotate(-90 238.4 71.2)">C15</text>
<text x="246.6" y="71.7" transform="rotate(-90 246.6 71.7)">+3.3V</text>
<text x="71.3" y="72.6">GNDPWR</text>
<text x="76.8" y="77.1">R5</text>
<text x="102.7" y="76.4">R3</text>
<text x="121.3" y="77.7">SSQ-120-02-G-D-020</text>
<text x="165" y="77.7">D0</text>
<text x="165" y="73.9">D2</text>
<text x="185.6" y="73.9">SCL</text>
<text x="185.7" y="77.7">TXD</text>
<text x="216.1" y="77.1">GNDPWR</text>
<text x="257.4" y="76.3" transform="rotate(-90 257.4 76.3)">C11</text>
<text x="263.5" y="74.5">GNDPWR</text>
<text x="74.7" y="83.4">+5V</text>
<text x="88" y="83.4">+5V</text>
<text x="90.2" y="80.2">R4</text>
<text x="109.7" y="81.5">+3.3V</text>
<text x="148.6" y="81.5">+5V</text>
<text x="152.6" y="79">GNDPWR</text>
<text x="165" y="81.5">GND</text>
<text x="176.8" y="81.9" transform="rotate(-90 176.8 81.9)">GYROSCOPE1</text>
<text x="179.3" y="78.7" transform="rotate(-90 179.3 78.7)">WT931</text>
<text x="185.4" y="81.5">RXD</text>
<text x="227.8" y="82.1">GND</text>
<text x="227.8" y="79.6">GND</text>
<text x="235" y="78.3">VDDIO</text>
<text x="235.7" y="83.4">ADDR</text>
<text x="237" y="80.9">VDD</text>
<text x="130.9" y="85.3">J3</text>
<text x="147.3" y="86.6">GNDPWR</text>
<text x="148.6" y="84">+5V</text>
<text x="203.8" y="85.3">+3.3V</text>
<text x="207.9" y="89.6" transform="rotate(-90 207.9 89.6)">R11</text>
<text x="215.1" y="84.7">+3.3V</text>
<text x="227.8" y="87.2">INTN</text>
<text x="227.8" y="84.7">CSn</text>
<text x="236.8" y="86">SDC</text>
<text x="237" y="88.5">SDA</text>
<text x="108.8" y="91.7">GNDPWR</text>
<text x="145.4" y="94.2">GNDPWR</text>
<text x="230.6" y="91.7">ENS160</text>
<text x="263.1" y="93.4" transform="rotate(-90 263.1 93.4)">U7</text>
<text x="247.2" y="100.3" transform="rotate(-90 247.2 100.3)">C12</text>
<text x="261.2" y="96.5" transform="rotate(-90 261.2 96.5)">MAX1724</text>
<text x="212.1" y="107.5">+3.3V</text>
<text x="221.2" y="103.7">GNDPWR</text>
<text x="232.9" y="106.3">GND</text>
<text x="235.8" y="102.1" transform="rotate(-90 235.8 102.1)">SDA</text>
<text x="238.2" y="106.3">VDD</text>
<text x="240.9" y="102" transform="rotate(-90 240.9 102)">SCL</text>
<text x="110.7" y="109.4">GNDPWR</text>
<text x="202.5" y="110.1">R10</text>
<text x="231.1" y="110.1">SHT20-BAT</text>
<text x="248.5" y="112.2" transform="rotate(-90 248.5 112.2)">GNDPWR</text>
<text x="252.3" y="110" transform="rotate(-90 252.3 110)">+3.3V</text>
<text x="256.1" y="108" transform="rotate(-90 256.1 108)">C10</text>
<text x="262.5" y="109" transform="rotate(-90 262.5 109)">GNDPWR</text>
<text x="18.6" y="119">+3.3V</text>
<text x="147.3" y="117.1">GNDPWR</text>
<text x="211" y="115.8">GNDPWR</text>
<text x="222.3" y="119">ADS1115</text>
<text x="24.7" y="120.9">C13</text>
<text x="30.5" y="122.1">GND</text>
<text x="179" y="122.8">R12</text>
<text x="188.6" y="120.2">+3.3V</text>
<text x="204.1" y="123.8" transform="rotate(-90 204.1 123.8)">R8</text>
<text x="204.9" y="122.8">+3.3V</text>
<text x="212.6" y="124.7">ADDR</text>
<text x="220.6" y="125.9" transform="rotate(-90 220.6 125.9)">GND</text>
<text x="222.4" y="124.7">AIN3</text>
<text x="22.5" y="130.1" transform="rotate(-90 22.5 130.1)">VDD</text>
<text x="25" y="129.1">SCL</text>
<text x="51.7" y="127.2" transform="rotate(-90 51.7 127.2)">R6</text>
<text x="54.6" y="129.1">+3.3V</text>
<text x="212.6" y="129.8">SCL</text>
<text x="212.6" y="127.2">SDA</text>
<text x="222.4" y="129.8">AIN1</text>
<text x="222.4" y="127.2">AIN2</text>
<text x="18.6" y="137.2" transform="rotate(-90 18.6 137.2)">SHT20-pcb</text>
<text x="22.5" y="135.4" transform="rotate(-90 22.5 135.4)">GND</text>
<text x="24.9" y="134.2">SDA</text>
<text x="133.1" y="136.8">USB.RASP</text>
<text x="159.5" y="135.5">CAMERA1</text>
<text x="212.6" y="134.8">ALERT/RDY</text>
<text x="222.4" y="132.3">AIN0</text>
<text x="238.4" y="137.5" transform="rotate(-90 238.4 137.5)">Vout</text>
<text x="27.9" y="138">R7</text>
<text x="34.9" y="141.8">+3.3V</text>
<text x="53.1" y="143.9">Motor_Servo</text>
<text x="61.9" y="141.4">M1</text>
<text x="75" y="140.6">PWM</text>
<text x="77.6" y="143.1">+</text>
<text x="79.9" y="139.4">1</text>
<text x="80.7" y="138">J14</text>
<text x="87.7" y="138">J18</text>
<text x="136.2" y="143.1">DATA1+</text>
<text x="136.2" y="140.6">DATA2-</text>
<text x="156.1" y="143.1">DATA+</text>
<text x="156.1" y="140.6">DATA-</text>
<text x="208.5" y="143.6" transform="rotate(-90 208.5 143.6)">GND</text>
<text x="220.6" y="138.6" transform="rotate(-90 220.6 138.6)">VDD</text>
<text x="228.8" y="141.2" transform="rotate(-90 228.8 141.2)">+3.3V</text>
<text x="232.9" y="141.2">GND</text>
<text x="238.6" y="141.2">Vcc</text>
<text x="244.7" y="139.6" transform="rotate(-90 244.7 139.6)">40PC015G</text>
<text x="246.6" y="139.3" transform="rotate(-90 246.6 139.3)">U3</text>
<text x="85.6" y="148.2">GND</text>
<text x="136.1" y="149.4" transform="rotate(-90 136.1 149.4)">DATA+</text>
<text x="141.2" y="149.4" transform="rotate(-90 141.2 149.4)">DATA-</text>
<text x="145.1" y="145.6">+5V</text>
<text x="156.1" y="145.6">+5V</text>
<text x="156.1" y="148.2">GND</text>
<text x="206.2" y="146.9">R9</text>
<text x="214.6" y="145.6">C9</text>
<text x="224.4" y="145.8" transform="rotate(-90 224.4 145.8)">+3.3V</text>
<text x="230.7" y="148.2" transform="rotate(-90 230.7 148.2)">GND</text>
<text x="55.6" y="152.6">+5V</text>
<text x="126.9" y="153.3">+5V</text>
<text x="151" y="153.3">GND</text>
<text x="169.8" y="150" transform="rotate(-90 169.8 150)">SONY IMX298</text>
<text x="209.4" y="155.8">N/C</text>
<text x="209.4" y="152">SDA</text>
<text x="217.3" y="155.8">ADDR</text>
<text x="218.5" y="152">VDD</text>
<text x="246" y="150" transform="rotate(-90 246 150)">+3.3V</text>
<text x="55.6" y="160.2">GND</text>
<text x="57" y="156.4">C7</text>
<text x="67.4" y="161.5">MAX1724</text>
<text x="84.3" y="158.3">C6</text>
<text x="91.3" y="161.5">+4V</text>
<text x="209.4" y="158.3">SDC</text>
<text x="218.3" y="158.3">GND</text>
<text x="231.8" y="158.3">GND</text>
<text x="232.6" y="156.3" transform="rotate(-90 232.6 156.3)">C14</text>
<text x="70.4" y="163.4">U2</text>
<text x="79.7" y="164.1">GND</text>
<text x="129.8" y="164.4" transform="rotate(-90 129.8 164.4)">VCC</text>
<text x="137.4" y="166.7" transform="rotate(-90 137.4 166.7)">DATA+</text>
<text x="139.9" y="166.7" transform="rotate(-90 139.9 166.7)">DATA-</text>
<text x="213.9" y="162.2">U10</text>
<text x="133.6" y="171.4" transform="rotate(-90 133.6 171.4)">BLUET-ANT</text>
<text x="139.6" y="173.6">GND</text>
<text x="122.1" y="177.3" transform="rotate(-90 122.1 177.3)">A7670SA</text>
<text x="124.7" y="177.6" transform="rotate(-90 124.7 177.6)">SIMCOM1</text>
<text x="152" y="174.8" transform="rotate(-90 152 174.8)">GND</text>
<text x="129.8" y="184.9" transform="rotate(-90 129.8 184.9)">POWERKEY</text>
<text x="132.3" y="184.9" transform="rotate(-90 132.3 184.9)">SLEEP</text>
<text x="137.4" y="184.9" transform="rotate(-90 137.4 184.9)">GPS-ANT</text>
<text x="139.9" y="184.9" transform="rotate(-90 139.9 184.9)">TE-ANT</text>
<text x="120.6" y="191.4">Antenna</text>
<text x="143.5" y="192">TE1</text>
<text x="123.1" y="193.3">GPS1</text>
<text x="141.6" y="193.9">Antenna</text>
</g>
<g font-size="1.8" fill="#a90000">
<text x="168.2" y="23.9">1</text>
<text x="168.2" y="18.8">3</text>
<text x="186" y="23.9">4</text>
<text x="186" y="18.8">5</text>
<text x="135.8" y="26.4">3</text>
<text x="153.6" y="27.7">6</text>
<text x="153.6" y="30.2">5</text>
<text x="153.6" y="32.8">7</text>
<text x="153.6" y="35.3">8</text>
<text x="135.8" y="36.6">1</text>
<text x="145.2" y="41.3" transform="rotate(-90 145.2 41.3)">2</text>
<text x="93.1" y="56" transform="rotate(-90 93.1 56)">4</text>
<text x="95.6" y="56" transform="rotate(-90 95.6 56)">5</text>
<text x="98.2" y="56" transform="rotate(-90 98.2 56)">6</text>
<text x="100.7" y="56" transform="rotate(-90 100.7 56)">7</text>
<text x="119.8" y="54.7" transform="rotate(-90 119.8 54.7)">3</text>
<text x="128.2" y="57.5">2</text>
<text x="175.6" y="56.6" transform="rotate(-90 175.6 56.6)">17</text>
<text x="179.5" y="56.6" transform="rotate(-90 179.5 56.6)">16</text>
<text x="83.7" y="63.9">8</text>
<text x="104.1" y="63.9">3</text>
<text x="128.2" y="62.6">1</text>
<text x="160.6" y="61.3">12</text>
<text x="161.2" y="65.2">6</text>
<text x="191.1" y="65.2">12</text>
<text x="191.1" y="61.3">13</text>
<text x="119.8" y="67.4" transform="rotate(-90 119.8 67.4)">4</text>
<text x="161.2" y="69">7</text>
<text x="191.1" y="69">24</text>
<text x="90.6" y="73.7" transform="rotate(-90 90.6 73.7)">2</text>
<text x="95.6" y="74.3" transform="rotate(-90 95.6 74.3)">10</text>
<text x="98.2" y="73.7" transform="rotate(-90 98.2 73.7)">9</text>
<text x="100.7" y="73.7" transform="rotate(-90 100.7 73.7)">1</text>
<text x="160.6" y="76.6">10</text>
<text x="160.6" y="72.8">20</text>
<text x="191.1" y="72.8">23</text>
<text x="191.7" y="76.6">9</text>
<text x="241.9" y="77.2">5</text>
<text x="160.6" y="80.4">15</text>
<text x="191.1" y="80.4">11</text>
<text x="225.4" y="83.6">7</text>
<text x="225.4" y="81">8</text>
<text x="225.4" y="78.5">9</text>
<text x="241.9" y="82.3">3</text>
<text x="241.9" y="79.8">4</text>
<text x="225.4" y="86.1">6</text>
<text x="241.9" y="87.4">1</text>
<text x="241.9" y="84.8">2</text>
<text x="234.7" y="97.2" transform="rotate(-90 234.7 97.2)">1</text>
<text x="239.8" y="97.2" transform="rotate(-90 239.8 97.2)">2</text>
<text x="230.4" y="105.2">4</text>
<text x="243.1" y="105.2">3</text>
<text x="21.3" y="125.2" transform="rotate(-90 21.3 125.2)">3</text>
<text x="210.1" y="123.6">1</text>
<text x="219.5" y="120.7" transform="rotate(-90 219.5 120.7)">3</text>
<text x="227.9" y="123.6">7</text>
<text x="29.8" y="128">2</text>
<text x="209.5" y="128.7">10</text>
<text x="210.1" y="126.1">9</text>
<text x="227.9" y="131.2">4</text>
<text x="227.9" y="128.7">5</text>
<text x="227.9" y="126.1">6</text>
<text x="21.3" y="137.9" transform="rotate(-90 21.3 137.9)">4</text>
<text x="29.8" y="133.1">1</text>
<text x="210.1" y="133.7">2</text>
<text x="237.2" y="132.2" transform="rotate(-90 237.2 132.2)">3</text>
<text x="79.9" y="142">2</text>
<text x="83.1" y="139.4">1</text>
<text x="83.1" y="142">2</text>
<text x="88.8" y="139.4">1</text>
<text x="88.8" y="142">2</text>
<text x="144.7" y="142">3</text>
<text x="144.7" y="139.4">4</text>
<text x="153.6" y="142">1</text>
<text x="153.6" y="139.4">2</text>
<text x="219.5" y="141" transform="rotate(-90 219.5 141)">8</text>
<text x="230.4" y="140.1">2</text>
<text x="243.1" y="140.1">1</text>
<text x="79.9" y="144.5">3</text>
<text x="83.1" y="144.5">3</text>
<text x="88.8" y="144.5">3</text>
<text x="153.6" y="144.5">3</text>
<text x="153.6" y="147.1">4</text>
<text x="135" y="151.8" transform="rotate(-90 135 151.8)">1</text>
<text x="140.1" y="151.8" transform="rotate(-90 140.1 151.8)">2</text>
<text x="206.9" y="154.7">5</text>
<text x="206.9" y="150.9">6</text>
<text x="223.4" y="150.9">1</text>
<text x="223.4" y="154.7">2</text>
<text x="128.7" y="160.1" transform="rotate(-90 128.7 160.1)">18</text>
<text x="132.5" y="160.1" transform="rotate(-90 132.5 160.1)">16</text>
<text x="136.3" y="159.5" transform="rotate(-90 136.3 159.5)">2</text>
<text x="138.8" y="159.5" transform="rotate(-90 138.8 159.5)">3</text>
<text x="206.9" y="157.2">4</text>
<text x="223.4" y="157.2">3</text>
<text x="144.7" y="172.5">9</text>
<text x="128.7" y="187.4" transform="rotate(-90 128.7 187.4)">5</text>
<text x="131.2" y="187.4" transform="rotate(-90 131.2 187.4)">4</text>
<text x="136.3" y="188" transform="rotate(-90 136.3 188)">11</text>
<text x="138.8" y="188" transform="rotate(-90 138.8 188)">13</text>
</g>
<g font-size="1.4" fill="#a90000">
<text x="120.8" y="80.4">01</text>
<text x="120.8" y="82.9">03</text>
<text x="141.1" y="80.4">02</text>
<text x="141.1" y="82.9">04</text>
<text x="255" y="79.4" transform="rotate(-90 255 79.4)">4</text>
<text x="120.8" y="85.5">05</text>
<text x="120.8" y="88">07</text>
<text x="141.1" y="85.5">06</text>
<text x="141.1" y="88">08</text>
<text x="120.8" y="90.6">09</text>
<text x="120.8" y="93.1">11</text>
<text x="120.8" y="95.6">13</text>
<text x="141.1" y="90.6">10</text>
<text x="141.1" y="93.1">12</text>
<text x="141.1" y="95.6">14</text>
<text x="251.2" y="94.6" transform="rotate(-90 251.2 94.6)">1</text>
<text x="255" y="94.6" transform="rotate(-90 255 94.6)">3</text>
<text x="257.6" y="94.6" transform="rotate(-90 257.6 94.6)">2</text>
<text x="120.8" y="98.2">15</text>
<text x="120.8" y="100.7">17</text>
<text x="141.1" y="98.2">16</text>
<text x="141.1" y="100.7">18</text>
<text x="120.8" y="103.3">19</text>
<text x="120.8" y="105.8">21</text>
<text x="141.1" y="105.8">22</text>
<text x="120.8" y="108.3">23</text>
<text x="120.8" y="110.9">25</text>
<text x="120.8" y="113.4">27</text>
<text x="141.1" y="108.3">24</text>
<text x="141.1" y="110.9">26</text>
<text x="141.1" y="113.4">28</text>
<text x="120.8" y="116">29</text>
<text x="120.8" y="118.5">31</text>
<text x="141.1" y="116">30</text>
<text x="141.1" y="118.5">32</text>
<text x="120.8" y="121">33</text>
<text x="120.8" y="123.6">35</text>
<text x="141.1" y="121">34</text>
<text x="141.1" y="123.6">36</text>
<text x="120.8" y="126.1">37</text>
<text x="120.8" y="128.7">39</text>
<text x="141.1" y="126.1">38</text>
<text x="141.1" y="128.7">40</text>
<text x="69.2" y="151.5">1</text>
<text x="69.2" y="155.3">3</text>
<text x="84.5" y="155.3">4</text>
<text x="84.5" y="151.5">5</text>
<text x="69.2" y="157.9">2</text>
</g>
<g font-size="1.4" fill="#006464">
<text x="125.5" y="81.4">01</text>
<text x="125.5" y="83.9">03</text>
<text x="136.5" y="81.4">02</text>
<text x="136.5" y="83.9">04</text>
<text x="125.5" y="86.5">05</text>
<text x="125.5" y="89">07</text>
<text x="136.5" y="86.5">06</text>
<text x="136.5" y="89">08</text>
<text x="125.5" y="91.5">09</text>
<text x="125.5" y="94.1">11</text>
<text x="136.5" y="91.5">10</text>
<text x="136.5" y="94.1">12</text>
<text x="252.2" y="90.4" transform="rotate(-90 252.2 90.4)">BATT</text>
<text x="256" y="90.4" transform="rotate(-90 256 90.4)">SHDN OUT</text>
<text x="258.5" y="90.4" transform="rotate(-90 258.5 90.4)">GND</text>
<text x="125.5" y="96.6">13</text>
<text x="125.5" y="99.2">15</text>
<text x="125.5" y="101.7">17</text>
<text x="136.5" y="96.6">14</text>
<text x="136.5" y="99.2">16</text>
<text x="136.5" y="101.7">18</text>
<text x="125.5" y="104.2">19</text>
<text x="125.5" y="106.8">21</text>
<text x="136.5" y="106.8">22</text>
<text x="125.5" y="109.3">23</text>
<text x="125.5" y="111.9">25</text>
<text x="136.5" y="109.3">24</text>
<text x="136.5" y="111.9">26</text>
<text x="125.5" y="114.4">27</text>
<text x="125.5" y="116.9">29</text>
<text x="125.5" y="119.5">31</text>
<text x="136.5" y="114.4">28</text>
<text x="136.5" y="116.9">30</text>
<text x="136.5" y="119.5">32</text>
<text x="125.5" y="122">33</text>
<text x="125.5" y="124.6">35</text>
<text x="136.5" y="122">34</text>
<text x="136.5" y="124.6">36</text>
<text x="125.5" y="127.1">37</text>
<text x="125.5" y="129.6">39</text>
<text x="136.5" y="127.1">38</text>
<text x="136.5" y="129.6">40</text>
<text x="73.4" y="152.5">BATT</text>
<text x="79.5" y="152.5">LX</text>
<text x="73.4" y="158.9">GND</text>
<text x="73.4" y="156.3">SHDN OUT</text>
</g>
</svg>
